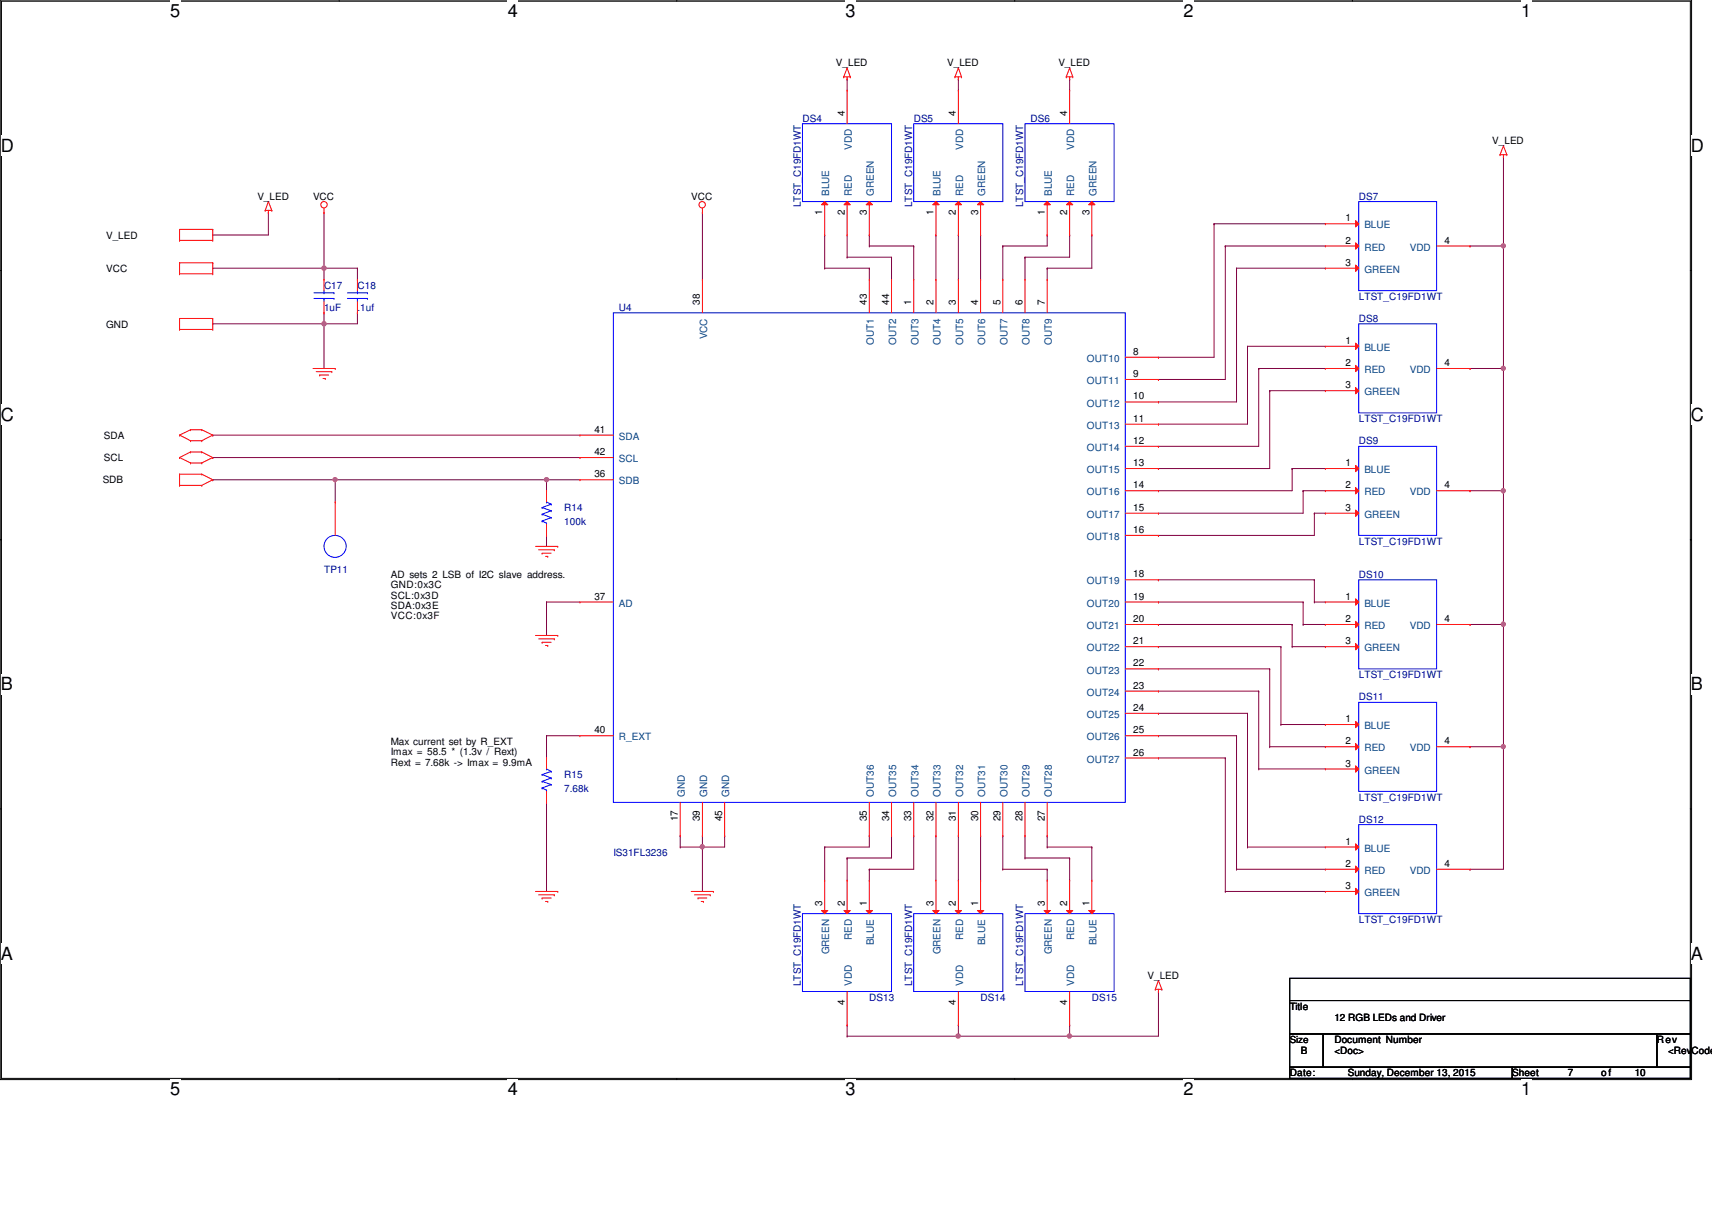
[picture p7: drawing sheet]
<svg xmlns="http://www.w3.org/2000/svg" width="297mm" height="210mm" viewBox="0 0 297 210" stroke-linecap="round" stroke-linejoin="round" font-family="sans-serif">
<path d="M0 0h293.5v187.3h-293.5zM.3 .2h293v186.9h-293z" fill="none" stroke="#000" stroke-width=".17"/>
<g fill="#fff">
<path d="M29.5 .1h1.8v3.5h-1.8z"/>
<path d="M29.5 187.2h1.8v3.5h-1.8z"/>
</g>
<path d="M58.8 0v.2M58.8 187.1v.2" fill="none" stroke="#000" stroke-width=".17"/>
<g fill="#fff">
<path d="M88.1 .1h1.8v3.5h-1.8z"/>
<path d="M88.1 187.2h1.8v3.5h-1.8z"/>
</g>
<path d="M117.4 0v.2M117.4 187.1v.2" fill="none" stroke="#000" stroke-width=".17"/>
<g fill="#fff">
<path d="M146.7 .1h1.8v3.5h-1.8z"/>
<path d="M146.7 187.2h1.8v3.5h-1.8z"/>
</g>
<path d="M176.1 0v.2M176.1 187.1v.2" fill="none" stroke="#000" stroke-width=".17"/>
<g fill="#fff">
<path d="M205.4 .1h1.7v3.5h-1.7z"/>
<path d="M205.4 187.2h1.7v3.5h-1.7z"/>
</g>
<path d="M234.7 0v.2M234.7 187.1v.2" fill="none" stroke="#000" stroke-width=".17"/>
<g fill="#fff">
<path d="M263.9 .1h1.8v3.5h-1.8z"/>
<path d="M263.9 187.2h1.8v3.5h-1.8z"/>
<path d="M.1 23.5h2.3v3.5h-2.3z"/>
<path d="M293.4 23.5h2.2v3.5h-2.2z"/>
<path d="M.1 70.2h2.3v3.5h-2.3z"/>
<path d="M293.4 70.2h2.2v3.5h-2.2z"/>
</g>
<path d="M0 46.9h.3M293.3 46.9h.2" fill="none" stroke="#000" stroke-width=".17"/>
<g fill="#fff">
<path d="M.1 117h2.1v3.4h-2.1z"/>
<path d="M293.4 117h2v3.4h-2z"/>
</g>
<path d="M0 93.6h.3M.2 93.6v.1zM293.3 93.6h.2M293.4 93.6v.1z" fill="none" stroke="#000" stroke-width=".17"/>
<path d="M.2 93.6v.1zM293.4 93.6v.1z" fill="#000"/>
<g fill="#fff">
<path d="M.1 163.7h2.1v3.4h-2.1z"/>
<path d="M293.4 163.7h2v3.4h-2z"/>
</g>
<path d="M0 140.3h.3M293.3 140.3h.2" fill="none" stroke="#000" stroke-width=".17"/>
<path d="M56.2 36.9h.1M56.2 36.9v9.6h-19.3M36.9 56.2h.1M36.9 46.5h.1M36.9 56.2h19.3M56.2 56.2h.1M56.2 56.2v7.7M121.9 146.9h.1M121.9 145h.1M121.9 146.9h3.8M121.9 145v1.9" fill="none" stroke="#800040" stroke-width=".17"/>
<circle cx="121.8" cy="146.9" r=".38" fill="#f0f"/>
<circle cx="121.8" cy="146.9" r=".38" fill="none" stroke="#f0f" stroke-width=".17"/>
<g fill="none" stroke="#800040" stroke-width=".17">
<path d="M36.9 75.5h.1M36.9 79.4h.1M36.9 75.5h63.7M36.9 79.4h63.7M36.9 83.2h.1M36.9 83.2h63.7M58.2 83.2h.1M58.2 83.2v3.9M94.8 92.9h.1M94.8 83.2h.1M94.8 83.2v1.9M94.8 92.9v1.9"/>
<path d="M94.8 104.4h.1M94.8 104.4v5.8M94.8 104.4h5.8M94.8 127.6h.1M94.8 139.2h.1M94.8 127.6h5.8M94.8 127.6v3.9M94.8 139.2v15.4M118 146.9h.1M118 145h.1M118 146.9h3.9M118 145v1.9"/>
<path d="M121.9 146.9h.1M121.9 146.9v7.7M125.7 145h.1M125.7 145v1.9"/>
</g>
<circle cx="94.8" cy="83.2" r=".37" fill="#f0f"/>
<circle cx="94.8" cy="83.2" r=".37" fill="none" stroke="#f0f" stroke-width=".17"/>
<circle cx="58.1" cy="83.2" r=".37" fill="#f0f"/>
<circle cx="58.1" cy="83.2" r=".37" fill="none" stroke="#f0f" stroke-width=".17"/>
<g fill="none" stroke="#800040" stroke-width=".17">
<path d="M147 13.7h.1M147 13.7v2M166.3 13.7h.1M166.3 13.7v2M185.6 13.7h.1M185.6 13.7v2M46.6 36.9h.1M46.6 36.9v3.9h-9.7M210.6 38.8h.1M210.6 38.8v23.2h-9.6M210.6 38.8h19.4M260.9 27.2h.1"/>
<path d="M260.9 27.2v36.7M36.9 40.8h.1M162.4 40.8h.1M162.4 40.8v7.7M166.3 40.8h.1M166.3 40.8v7.7M170.1 40.8h.1M170.1 40.8v7.7M174 42.7h.1M174 42.7v5.8M177.8 44.6h.1M177.8 44.6v3.9"/>
<path d="M181.7 40.8h.1M181.7 46.5h.1M181.7 40.8v1.9h-7.7M181.7 46.5v2M185.6 40.8h.1M185.6 40.8v3.8h-7.8M189.4 40.8h.1M189.4 40.8v5.7h-7.7M212.6 42.7h.1M212.6 42.7h17.4M212.6 42.7v23.1h-11.6M214.5 46.5h.1"/>
<path d="M214.5 46.5h15.5M214.5 46.5v23.2h-13.5M260.9 42.7h.1M201 62h.1M201 65.8h.1M201 69.7h.1M201 73.6h.1M201 77.4h.1M216.4 60.1h.1M216.4 60.1v13.5h-15.4M216.4 60.1h13.6M218.4 63.9h.1"/>
<path d="M218.4 63.9v13.5h-17.4M218.4 63.9h11.6M220.3 67.8h.1M220.3 67.8v13.5h-19.3M220.3 67.8h9.7M201 81.3h.1M201 85.1h.1M201 89h.1M201 92.9h.1M224.2 81.3h.1M224.2 81.3h5.8M224.2 81.3v3.8h-23.2"/>
<path d="M226.1 85.1h.1M226.1 85.1h3.9M226.1 85.1v3.9h-25.1M228 89h.1M228 89h2M228 89v3.9h-27"/>
</g>
<circle cx="260.8" cy="63.9" r=".37" fill="#f0f"/>
<circle cx="260.8" cy="63.9" r=".37" fill="none" stroke="#f0f" stroke-width=".17"/>
<circle cx="260.8" cy="42.6" r=".37" fill="#f0f"/>
<circle cx="260.8" cy="42.6" r=".37" fill="none" stroke="#f0f" stroke-width=".17"/>
<g fill="none" stroke="#800040" stroke-width=".17">
<path d="M255.1 42.7h.1M255.1 42.7h5.8M255.1 63.9h.1M255.1 63.9h5.8M260.9 63.9h.1M260.9 63.9v44.4M255.1 85.1h.1M255.1 85.1h5.8M260.9 85.1h.1M201 100.6h.1M201 104.4h.1M201 108.3h.1"/>
<path d="M201 112.2h.1M201 116h.1M201 119.9h.1M201 100.6h27M201 104.4h25.1M201 108.3h23.2M201 112.2h21.2M201 116h19.3M201 119.9h17.4M218.4 119.9h.1M218.4 119.9v13.5M220.3 116h.1"/>
<path d="M220.3 116v13.5M222.2 112.2h.1M222.2 112.2v13.5M224.2 108.3h.1M224.2 112.2h.1M224.2 108.3v3.9M224.2 112.2h5.8M226.1 104.4h.1M226.1 108.3h.1M226.1 104.4v3.9M226.1 108.3h3.9M228 100.6h.1"/>
<path d="M228 104.4h.1M228 100.6v3.8M228 104.4h2M201 123.7h.1M201 127.6h.1M201 131.5h.1M201 123.7h15.4M201 127.6h13.5M201 131.5h11.6M212.6 131.5h.1M212.6 131.5v23.1M214.5 127.6h.1"/>
<path d="M214.5 127.6v23.2M216.4 123.7h.1M216.4 123.7v23.2M218.4 133.4h.1M218.4 133.4h11.6M220.3 129.5h.1M220.3 129.5h9.7M222.2 125.7h.1M222.2 125.7h7.8M212.6 154.6h.1M212.6 154.6h17.4M214.5 150.8h.1"/>
<path d="M214.5 150.8h15.5M216.4 146.9h.1M216.4 146.9h13.6M255.1 150.8h.1M255.1 150.8h5.8"/>
</g>
<circle cx="260.8" cy="108.3" r=".38" fill="#f0f"/>
<circle cx="260.8" cy="108.3" r=".38" fill="none" stroke="#f0f" stroke-width=".17"/>
<circle cx="260.8" cy="85.1" r=".38" fill="#f0f"/>
<circle cx="260.8" cy="85.1" r=".38" fill="none" stroke="#f0f" stroke-width=".17"/>
<path d="M255.1 108.3h.1M255.1 108.3h5.8M260.9 108.3h.1M260.9 108.3v42.5M255.1 129.5h.1M255.1 129.5h5.8M260.9 129.5h.1" fill="none" stroke="#800040" stroke-width=".17"/>
<circle cx="260.8" cy="129.5" r=".37" fill="#f0f"/>
<circle cx="260.8" cy="129.5" r=".37" fill="none" stroke="#f0f" stroke-width=".17"/>
<g fill="none" stroke="#800040" stroke-width=".17">
<path d="M143.1 146.9h.1M143.1 146.9v5.8M147 148.8h.1M147 148.8v3.9M150.8 150.8h.1M150.8 145h.1M150.8 145v1.9h-7.7M150.8 150.8v1.9M154.7 145h.1M154.7 145v3.8h-7.7M158.5 145h.1M158.5 145v5.8h-7.7"/>
<path d="M162.4 145h.1M162.4 145v7.7M166.3 145h.1M166.3 145v7.7M170.1 145h.1M170.1 145v7.7M174 145h.1M174 150.8h.1M174 145v5.8M174 150.8h7.7M177.8 145h.1M177.8 148.8h.1"/>
<path d="M177.8 145v3.8M177.8 148.8h7.8M181.7 145h.1M181.7 146.9h.1M181.7 150.8h.1M181.7 145v1.9M181.7 150.8v1.9M181.7 146.9h7.7M185.6 148.8h.1M185.6 148.8v3.9M189.4 146.9h.1M189.4 146.9v5.8"/>
<path d="M147 179.7h.1M147 179.7h38.6M166.3 179.7h.1M201 172h.1M201 172v7.7"/>
</g>
<circle cx="185.6" cy="179.7" r=".37" fill="#f0f"/>
<circle cx="185.6" cy="179.7" r=".37" fill="none" stroke="#f0f" stroke-width=".17"/>
<circle cx="166.2" cy="179.7" r=".37" fill="#f0f"/>
<circle cx="166.2" cy="179.7" r=".37" fill="none" stroke="#f0f" stroke-width=".17"/>
<g fill="none" stroke="#800040" stroke-width=".17">
<path d="M121.9 36.9h.1M121.9 36.9v11.6M56.2 46.5h.1M56.2 56.2h.1M56.2 54.3h.1M56.2 46.5h5.8M56.2 56.2h5.8M56.2 54.3v1.9M143.1 46.5h.1M143.1 40.8h.1M143.1 46.5h7.7M143.1 40.8v5.7"/>
<path d="M147 44.6h.1M147 40.8v3.8M147 44.6h7.7M150.8 42.7h.1M150.8 40.8h.1M150.8 46.5h.1M150.8 42.7h7.7M150.8 40.8v1.9M150.8 46.5v2M154.7 44.6h.1M154.7 48.5h.1M154.7 44.6v3.9"/>
<path d="M158.5 42.7h.1M158.5 42.7v5.8M147 177.8h.1M147 177.8v1.9M166.3 177.8h.1M166.3 177.8v1.9M185.6 179.7h.1M185.6 177.8h.1M185.6 179.7h15.4M185.6 177.8v1.9"/>
</g>
<circle cx="56.2" cy="56.2" r=".38" fill="#f0f"/>
<circle cx="56.2" cy="56.2" r=".38" fill="none" stroke="#f0f" stroke-width=".17"/>
<path d="M56.2 46.5h.1M56.2 46.5v2M62 54.3h.1M62 54.3v1.9" fill="none" stroke="#800040" stroke-width=".17"/>
<circle cx="56.2" cy="46.5" r=".38" fill="#f0f"/>
<circle cx="56.2" cy="46.5" r=".38" fill="none" stroke="#f0f" stroke-width=".17"/>
<path d="M62 46.5h.1M62 46.5v2" fill="none" stroke="#800040" stroke-width=".17"/>
<g fill="none" stroke="#f00" stroke-width=".17">
<path d="M146.4 13.3h.1M146.4 13.3h1.1M147 13.7h.1M147 11.8h.1M147 13.3v.4M147 11.8l-.6 1.5M147 11.8l.5 1.5M147.5 13.3h.1M165.7 13.3h.1M165.7 13.3h1.1M166.3 13.7h.1M166.3 11.8h.1"/>
<path d="M166.3 13.3v.4M166.3 11.8l-.6 1.5M166.3 11.8l.5 1.5M166.8 13.3h.1M185 13.3h.1M185 13.3h1.1M185.6 13.7h.1M185.6 11.8h.1M185.6 13.3v.4M185.6 11.8l-.6 1.5M185.6 11.8l.5 1.5M186.1 13.3h.1"/>
<path d="M31.2 39.8h.1M31.2 39.8v1.9M31.2 39.8h5.7M36.9 39.8h.1M36.9 39.8v1.9M46 36.5h.1M46 36.5h1.2M46.6 36.9h.1M46.6 35h.1M46.6 36.5v.4M46.6 35l-.6 1.5M46.6 35l.6 1.5"/>
<path d="M47.2 36.5h.1M56.2 36.9h.1M56.2 36.1v.8M121.9 36.9h.1M121.9 36.1v.8M260.3 26.8h.1M260.3 26.8h1.1M260.9 27.2h.1M260.9 25.3h.1M260.9 26.8v.4M260.9 25.3l-.6 1.5M260.9 25.3l.5 1.5"/>
<path d="M261.4 26.8h.1M31.2 47.5h.1M31.2 45.6h.1M31.2 57.1h.1M31.2 55.2h.1M31.2 41.7h.1M31.2 45.6h5.7M31.2 47.5h5.7M31.2 45.6v1.9M31.2 55.2v1.9M31.2 55.2h5.7M31.2 57.1h5.7"/>
<path d="M31.2 41.7h5.7M36.9 45.6h.1M36.9 47.5h.1M36.9 55.2h.1M36.9 57.1h.1M36.9 41.7h.1M36.9 45.6v1.9M36.9 55.2v1.9M62 48.5h.1M62 54.3h.1M62 48.5v1.9M62 52.3v2"/>
<path d="M121.9 48.5h.1M121.9 48.5v5.8M150.8 48.5h.1M150.8 48.5v5.8M154.7 48.5h.1M154.7 48.5v5.8M158.5 48.5h.1M158.5 48.5v5.8M162.4 48.5h.1M162.4 48.5v5.8M166.3 48.5h.1M166.3 48.5v5.8"/>
<path d="M170.1 48.5h.1M170.1 48.5v5.8M174 48.5h.1M174 48.5v5.8M177.8 48.5h.1M177.8 48.5v5.8M181.7 48.5h.1M181.7 48.5v5.8M31.2 75.5h.1M31.2 79.4h.1M31.2 75.5l1.9 1M31.2 79.4l1.9 .9"/>
<path d="M33.1 74.5h.1M33.1 76.5h.1M33.1 78.4h.1M33.1 74.5l-1.9 1M33.1 74.5h1.9M33.1 76.5h1.9M33.1 78.4l-1.9 1M33.1 78.4h1.9M35 74.5h.1M35 76.5h.1M35 78.4h.1M35 74.5l1.9 1"/>
<path d="M35 78.4l1.9 1M36.9 75.5h.1M36.9 79.4h.1M36.9 75.5l-1.9 1M36.9 79.4l-1.9 .9M54.3 63.9h3.9M54.9 64.5h2.7M55.5 65.1h.1M55.5 65.1h1.5M56 65.7h.4M56.4 65.7h.1M57.6 64.5h.1"/>
<path d="M58.2 63.9h.1M100.6 75.5h.1M100.6 79.4h.1M100.6 75.5h5.8M100.6 79.4h5.8M195.2 62h5.8M195.2 65.8h5.8M195.2 69.7h5.8M195.2 73.6h5.8M195.2 77.4h5.8M201 62h.1M201 65.8h.1"/>
<path d="M201 69.7h.1M201 73.6h.1M201 77.4h.1M31.2 84.2h.1M31.2 82.3h.1M31.2 82.3v1.9M31.2 82.3h3.8M31.2 84.2h3.8M33.1 80.3h.1M33.1 80.3h1.9M35 80.3h.1M35 82.3h.1"/>
<path d="M35 84.2h.1M35 82.3l1.9 .9M36.9 83.2h.1M36.9 83.2l-1.9 1M92.9 94.8h3.9M93.5 95.4h2.7M94.1 96h.1M94.1 96h1.5M94.7 96.5h.3M95 96.5h.1M96.2 95.4h.1M96.8 94.8h.1"/>
<path d="M100.6 83.2h.1M100.6 83.2h5.8M195.2 81.3h5.8M195.2 85.1h5.8M195.2 89h5.8M195.2 92.9h5.8M201 81.3h.1M201 85.1h.1M201 89h.1M201 92.9h.1M92.9 110.2h3.9M93.5 110.8h2.7"/>
<path d="M94.1 111.4h.1M94.1 111.4h1.5M94.7 112h.3M95 112h.1M96.2 110.8h.1M96.8 110.2h.1M100.6 104.4h.1M100.6 104.4h5.8M195.2 100.6h5.8M195.2 104.4h5.8M195.2 108.3h5.8M195.2 112.2h5.8"/>
<path d="M195.2 116h5.8M195.2 119.9h5.8M201 100.6h.1M201 104.4h.1M201 108.3h.1M201 112.2h.1M201 116h.1M201 119.9h.1M100.6 127.6h.1M100.6 127.6h5.8M118 139.2v5.8M121.9 139.2v5.8"/>
<path d="M125.7 139.2v5.8M150.8 139.2v5.8M154.7 139.2v5.8M158.5 139.2v5.8M162.4 139.2v5.8M166.3 139.2v5.8M170.1 139.2v5.8M174 139.2v5.8M177.8 139.2v5.8M181.7 139.2v5.8M195.2 127.6h5.8M195.2 123.7h5.8"/>
<path d="M195.2 131.5h5.8M201 123.7h.1M201 127.6h.1M201 131.5h.1M92.9 154.6h3.9M93.5 155.2h2.7M94.1 155.8h.1M94.1 155.8h1.5M94.7 156.4h.3M95 156.4h.1M96.2 155.2h.1M96.8 154.6h.1"/>
<path d="M118 145h.1M119.9 154.6h3.9M120.5 155.2h2.7M121.1 155.8h.1M121.1 155.8h1.5M121.7 156.4h.3M121.9 145h.1M122 156.4h.1M123.2 155.2h.1M123.8 154.6h.1M125.7 145h.1M150.8 145h.1"/>
<path d="M154.7 145h.1M158.5 145h.1M162.4 145h.1M166.3 145h.1M170.1 145h.1M174 145h.1M177.8 145h.1M181.7 145h.1M200.4 171.6h.1M200.4 171.6h1.2M201 172h.1M201 170.1h.1"/>
<path d="M201 171.6v.4M201 170.1l-.6 1.5M201 170.1l.6 1.5M201.6 171.6h.1"/>
<circle cx="56.2" cy="35.5" r=".56"/>
<circle cx="121.8" cy="35.5" r=".56"/>
</g>
<path d="M223.8 169.7h69.5v3.9h-69.5zM223.8 173.6h69.5v5.8h-69.5zM223.8 179.4h5.8v5.7h-5.8zM229.6 179.4h57.9v5.7h-57.9zM287.5 179.4h5.8v5.7h-5.8zM223.8 185.1h38.6v2h-38.6zM262.4 185.1h30.9v2h-30.9z" fill="none" stroke="#000" stroke-width=".17"/>
<path d="M60.3 51.8h3.5M60.3 50.8h3.5M62 50.8h.1M62 51.8h.1M62 50.4v.4M62 51.8v.5M63.8 51.8h.1M63.8 50.8h.1M106.4 54.3h88.8v84.9h-88.8zM235.8 100.6h13.5v15.4h-13.5z" fill="none" stroke="#00f" stroke-width=".17"/>
<path d="M235.2 103.9l.6 .5-.6 .6z" fill="#f00"/>
<path d="M230 104.4h.1M230 104.4h5.8M235.2 103.9l.6 .5-.6 .6z" fill="none" stroke="#f00" stroke-width=".17"/>
<path d="M235.2 107.8l.6 .5-.6 .6z" fill="#f00"/>
<path d="M230 108.3h.1M230 108.3h5.8M235.2 107.8l.6 .5-.6 .6z" fill="none" stroke="#f00" stroke-width=".17"/>
<path d="M235.2 111.6l.6 .6-.6 .5z" fill="#f00"/>
<path d="M56.2 48.5h.1M56.2 54.3h.1M56.2 48.5v1.9M56.2 52.3v2M230 112.2h.1M230 112.2h5.8M235.2 111.6l.6 .6-.6 .5zM249.3 108.3h5.8M255.1 108.3h.1" fill="none" stroke="#f00" stroke-width=".17"/>
<path d="M54.5 51.8h3.5M54.5 50.8h3.5M56.2 50.8h.1M56.2 51.8h.1M56.2 50.4v.4M56.2 51.8v.5M58 51.8h.1M58 50.8h.1M235.8 121.8h13.5v15.5h-13.5z" fill="none" stroke="#00f" stroke-width=".17"/>
<path d="M235.2 125.1l.6 .6-.6 .5z" fill="#f00"/>
<path d="M230 125.7h.1M230 125.7h5.8M235.2 125.1l.6 .6-.6 .5z" fill="none" stroke="#f00" stroke-width=".17"/>
<path d="M235.2 129l.6 .5-.6 .6z" fill="#f00"/>
<path d="M230 129.5h.1M230 129.5h5.8M235.2 129l.6 .5-.6 .6z" fill="none" stroke="#f00" stroke-width=".17"/>
<path d="M235.2 132.8l.6 .6-.6 .5z" fill="#f00"/>
<path d="M230 133.4h.1M230 133.4h5.8M235.2 132.8l.6 .6-.6 .5zM249.3 129.5h5.8M255.1 129.5h.1" fill="none" stroke="#f00" stroke-width=".17"/>
<path d="M158.5 158.5h15.5v13.5h-15.5z" fill="none" stroke="#00f" stroke-width=".17"/>
<path d="M169.6 157.9h1.1l-.6 .6z" fill="#f00"/>
<path d="M169.6 157.9h1.1l-.6 .6zM170.1 152.7h.1M170.1 152.7v5.8" fill="none" stroke="#f00" stroke-width=".17"/>
<path d="M165.7 157.9h1.1l-.5 .6z" fill="#f00"/>
<path d="M165.7 157.9h1.1l-.5 .6zM166.3 152.7h.1M166.3 152.7v5.8" fill="none" stroke="#f00" stroke-width=".17"/>
<path d="M161.8 157.9h1.1l-.5 .6z" fill="#f00"/>
<path d="M94.8 131.5h.1M94.8 139.2h.1M94.8 131.5v1.9M94.8 137.3v1.9M161.8 157.9h1.1l-.5 .6zM162.4 152.7h.1M162.4 152.7v5.8M166.3 177.8h.1M166.3 172v5.8" fill="none" stroke="#f00" stroke-width=".17"/>
<g fill="none" stroke="#00f" stroke-width=".17">
<path d="M158.5 21.5h15.5v13.5h-15.5zM94.1 136.7h.1M94.1 135.6h.1M94.1 134.4h.1M94.1 136.7l.7 .4M94.1 135.6l1.5 .5M94.1 134.4l1.5 .6M94.8 133.4h.1M94.8 137.1h.1M94.8 133.4l.8 .4M94.8 137.1v.2M95.6 136.1h.1"/>
<path d="M95.6 135h.1M95.6 133.8h.1M95.6 136.1l-1.5 .6M95.6 135l-1.5 .6M95.6 133.8l-1.5 .6"/>
</g>
<path d="M162.4 35l.5 .5h-1.1z" fill="#f00"/>
<path d="M162.4 35l.5 .5h-1.1zM162.4 35v5.8M162.4 40.8h.1" fill="none" stroke="#f00" stroke-width=".17"/>
<path d="M165.7 35.5l.6-.5 .5 .5z" fill="#f00"/>
<path d="M165.7 35.5l.6-.5 .5 .5zM166.3 35v5.8M166.3 40.8h.1" fill="none" stroke="#f00" stroke-width=".17"/>
<path d="M170.1 35l.6 .5h-1.1z" fill="#f00"/>
<path d="M166.3 15.7h.1M166.3 15.7v5.8M170.1 35l.6 .5h-1.1zM170.1 35v5.8M170.1 40.8h.1M94.8 85.1h.1M94.8 92.9h.1M94.8 85.1v2M94.8 90.9v2" fill="none" stroke="#f00" stroke-width=".17"/>
<g fill="none" stroke="#00f" stroke-width=".17">
<path d="M235.8 35h13.5v15.4h-13.5zM94.1 90.4h.1M94.1 89.2h.1M94.1 88.1h.1M94.1 90.4l.7 .4M94.1 89.2l1.5 .6M94.1 88.1l1.5 .5M94.8 87.1h.1M94.8 90.8h.1M94.8 87.1l.8 .4M94.8 90.8v.1M95.6 89.8h.1"/>
<path d="M95.6 88.6h.1M95.6 87.5h.1M95.6 89.8l-1.5 .6M95.6 88.6l-1.5 .6M95.6 87.5l-1.5 .6"/>
</g>
<path d="M235.2 38.3l.6 .5-.6 .6z" fill="#f00"/>
<path d="M230 38.8h.1M230 38.8h5.8M235.2 38.3l.6 .5-.6 .6z" fill="none" stroke="#f00" stroke-width=".17"/>
<path d="M235.2 42.1l.6 .6-.6 .5z" fill="#f00"/>
<path d="M230 42.7h.1M230 42.7h5.8M235.2 42.1l.6 .6-.6 .5z" fill="none" stroke="#f00" stroke-width=".17"/>
<path d="M235.2 46l.6 .5-.6 .6z" fill="#f00"/>
<path d="M230 46.5h.1M230 46.5h5.8M235.2 46l.6 .5-.6 .6zM249.3 42.7h5.8M255.1 42.7h.1" fill="none" stroke="#f00" stroke-width=".17"/>
<path d="M177.8 158.5h15.5v13.5h-15.5z" fill="none" stroke="#00f" stroke-width=".17"/>
<path d="M188.9 157.9h1.1l-.6 .6z" fill="#f00"/>
<path d="M188.9 157.9h1.1l-.6 .6zM189.4 152.7h.1M189.4 152.7v5.8" fill="none" stroke="#f00" stroke-width=".17"/>
<path d="M185 157.9h1.1l-.5 .6z" fill="#f00"/>
<path d="M185 157.9h1.1l-.5 .6zM185.6 152.7h.1M185.6 152.7v5.8" fill="none" stroke="#f00" stroke-width=".17"/>
<path d="M181.1 157.9h1.1l-.5 .6z" fill="#f00"/>
<path d="M181.1 157.9h1.1l-.5 .6zM181.7 152.7h.1M181.7 152.7v5.8M185.6 177.8h.1M185.6 172v5.8" fill="none" stroke="#f00" stroke-width=".17"/>
<path d="M235.8 77.4h13.5v15.5h-13.5z" fill="none" stroke="#00f" stroke-width=".17"/>
<path d="M235.2 80.7l.6 .6-.6 .5z" fill="#f00"/>
<path d="M230 81.3h.1M230 81.3h5.8M235.2 80.7l.6 .6-.6 .5z" fill="none" stroke="#f00" stroke-width=".17"/>
<path d="M235.2 84.6l.6 .5-.6 .6z" fill="#f00"/>
<path d="M230 85.1h.1M230 85.1h5.8M235.2 84.6l.6 .5-.6 .6z" fill="none" stroke="#f00" stroke-width=".17"/>
<path d="M235.2 88.5l.6 .5-.6 .6z" fill="#f00"/>
<path d="M230 89h.1M230 89h5.8M235.2 88.5l.6 .5-.6 .6zM249.3 85.1h5.8M255.1 85.1h.1" fill="none" stroke="#f00" stroke-width=".17"/>
<path d="M235.8 143h13.5v15.5h-13.5z" fill="none" stroke="#00f" stroke-width=".17"/>
<path d="M235.2 146.4l.6 .5-.6 .6z" fill="#f00"/>
<path d="M230 146.9h.1M230 146.9h5.8M235.2 146.4l.6 .5-.6 .6z" fill="none" stroke="#f00" stroke-width=".17"/>
<path d="M235.2 150.2l.6 .6-.6 .5z" fill="#f00"/>
<path d="M230 150.8h.1M230 150.8h5.8M235.2 150.2l.6 .6-.6 .5z" fill="none" stroke="#f00" stroke-width=".17"/>
<path d="M235.2 154.1l.6 .5-.6 .6z" fill="#f00"/>
<path d="M58.2 87.1h.1M58.2 87.1v5.8M230 154.6h.1M230 154.6h5.8M235.2 154.1l.6 .5-.6 .6zM249.3 150.8h5.8M255.1 150.8h.1" fill="none" stroke="#f00" stroke-width=".17"/>
<g fill="none" stroke="#00f" stroke-width=".17">
<path d="M139.2 158.5h15.5v13.5h-15.5z"/>
<circle cx="58.1" cy="94.8" r="1.92"/>
</g>
<path d="M150.3 157.9h1.1l-.6 .6z" fill="#f00"/>
<path d="M150.3 157.9h1.1l-.6 .6zM150.8 152.7h.1M150.8 152.7v5.8" fill="none" stroke="#f00" stroke-width=".17"/>
<path d="M146.4 157.9h1.1l-.5 .6z" fill="#f00"/>
<path d="M146.4 157.9h1.1l-.5 .6zM147 152.7h.1M147 152.7v5.8" fill="none" stroke="#f00" stroke-width=".17"/>
<path d="M142.5 157.9h1.1l-.5 .6z" fill="#f00"/>
<path d="M142.5 157.9h1.1l-.5 .6zM143.1 152.7h.1M143.1 152.7v5.8M147 177.8h.1M147 172v5.8" fill="none" stroke="#f00" stroke-width=".17"/>
<path d="M177.8 21.5h15.5v13.5h-15.5z" fill="none" stroke="#00f" stroke-width=".17"/>
<path d="M181.1 35.5l.6-.5 .5 .5z" fill="#f00"/>
<path d="M181.1 35.5l.6-.5 .5 .5zM181.7 35v5.8M181.7 40.8h.1" fill="none" stroke="#f00" stroke-width=".17"/>
<path d="M185.6 35l.5 .5h-1.1z" fill="#f00"/>
<path d="M185.6 35l.5 .5h-1.1zM185.6 35v5.8M185.6 40.8h.1" fill="none" stroke="#f00" stroke-width=".17"/>
<path d="M188.9 35.5l.5-.5 .6 .5z" fill="#f00"/>
<path d="M185.6 15.7h.1M185.6 15.7v5.8M188.9 35.5l.5-.5 .6 .5zM189.4 35v5.8M189.4 40.8h.1" fill="none" stroke="#f00" stroke-width=".17"/>
<path d="M139.2 21.5h15.5v13.5h-15.5z" fill="none" stroke="#00f" stroke-width=".17"/>
<path d="M142.5 35.5l.6-.5 .5 .5z" fill="#f00"/>
<path d="M142.5 35.5l.6-.5 .5 .5zM143.1 35v5.8M143.1 40.8h.1" fill="none" stroke="#f00" stroke-width=".17"/>
<path d="M147 35l.5 .5h-1.1z" fill="#f00"/>
<path d="M147 35l.5 .5h-1.1zM147 35v5.8M147 40.8h.1" fill="none" stroke="#f00" stroke-width=".17"/>
<path d="M150.8 35l.6 .5h-1.1z" fill="#f00"/>
<path d="M147 15.7h.1M147 15.7v5.8M150.8 35l.6 .5h-1.1zM150.8 35v5.8M150.8 40.8h.1" fill="none" stroke="#f00" stroke-width=".17"/>
<path d="M235.8 56.2h13.5v15.4h-13.5z" fill="none" stroke="#00f" stroke-width=".17"/>
<path d="M235.2 59.5l.6 .6-.6 .5z" fill="#f00"/>
<path d="M235.2 59.5l.6 .6-.6 .5zM230 60.1h.1M230 60.1h5.8" fill="none" stroke="#f00" stroke-width=".17"/>
<path d="M235.2 63.4l.6 .5-.6 .6z" fill="#f00"/>
<path d="M230 63.9h.1M230 63.9h5.8M235.2 63.4l.6 .5-.6 .6z" fill="none" stroke="#f00" stroke-width=".17"/>
<path d="M235.2 67.2l.6 .6-.6 .5z" fill="#f00"/>
<path d="M230 67.8h.1M230 67.8h5.8M235.2 67.2l.6 .6-.6 .5zM249.3 63.9h5.8M255.1 63.9h.1" fill="none" stroke="#f00" stroke-width=".17"/>
<circle cx="121.8" cy="146.9" r=".38" fill="#f0f"/>
<circle cx="121.8" cy="146.9" r=".38" fill="none" stroke="#f0f" stroke-width=".17"/>
<circle cx="94.8" cy="83.2" r=".37" fill="#f0f"/>
<circle cx="94.8" cy="83.2" r=".37" fill="none" stroke="#f0f" stroke-width=".17"/>
<circle cx="58.1" cy="83.2" r=".37" fill="#f0f"/>
<circle cx="58.1" cy="83.2" r=".37" fill="none" stroke="#f0f" stroke-width=".17"/>
<circle cx="260.8" cy="63.9" r=".37" fill="#f0f"/>
<circle cx="260.8" cy="63.9" r=".37" fill="none" stroke="#f0f" stroke-width=".17"/>
<circle cx="260.8" cy="42.6" r=".37" fill="#f0f"/>
<circle cx="260.8" cy="42.6" r=".37" fill="none" stroke="#f0f" stroke-width=".17"/>
<circle cx="260.8" cy="108.3" r=".38" fill="#f0f"/>
<circle cx="260.8" cy="108.3" r=".38" fill="none" stroke="#f0f" stroke-width=".17"/>
<circle cx="260.8" cy="85.1" r=".38" fill="#f0f"/>
<circle cx="260.8" cy="85.1" r=".38" fill="none" stroke="#f0f" stroke-width=".17"/>
<circle cx="260.8" cy="129.5" r=".37" fill="#f0f"/>
<circle cx="260.8" cy="129.5" r=".37" fill="none" stroke="#f0f" stroke-width=".17"/>
<circle cx="185.6" cy="179.7" r=".37" fill="#f0f"/>
<circle cx="185.6" cy="179.7" r=".37" fill="none" stroke="#f0f" stroke-width=".17"/>
<circle cx="166.2" cy="179.7" r=".37" fill="#f0f"/>
<circle cx="166.2" cy="179.7" r=".37" fill="none" stroke="#f0f" stroke-width=".17"/>
<circle cx="56.2" cy="56.2" r=".38" fill="#f0f"/>
<circle cx="56.2" cy="56.2" r=".38" fill="none" stroke="#f0f" stroke-width=".17"/>
<circle cx="56.2" cy="46.5" r=".38" fill="#f0f"/>
<circle cx="56.2" cy="46.5" r=".38" fill="none" stroke="#f0f" stroke-width=".17"/>
<g font-size="3.1">
<text x="29.5" y="2.9">5</text>
<text x="88.1" y="2.9">4</text>
<text x="146.7" y="2.9">3</text>
<text x="205.4" y="2.9">2</text>
<text x="263.9" y="2.9">1</text>
<text x=".1" y="26.3">D</text>
<text x="293.4" y="26.3">D</text>
<text x=".1" y="73">C</text>
<text x="293.4" y="73">C</text>
<text x=".1" y="119.8">B</text>
<text x="293.4" y="119.8">B</text>
<text x=".1" y="166.5">A</text>
<text x="293.4" y="166.5">A</text>
<text x="29.5" y="190">5</text>
<text x="88.1" y="190">4</text>
<text x="146.7" y="190">3</text>
<text x="205.4" y="190">2</text>
<text x="263.9" y="190">1</text>
</g>
<g font-size="1.7">
<text x="145" y="11.5">V_LED</text>
<text x="164.3" y="11.5">V_LED</text>
<text x="183.6" y="11.5">V_LED</text>
<text x="146.6" y="20.1" transform="rotate(-90 146.6 20.1)">4</text>
<text x="165.9" y="20.1" transform="rotate(-90 165.9 20.1)">4</text>
<text x="185.2" y="20.1" transform="rotate(-90 185.2 20.1)">4</text>
<text x="258.9" y="25">V_LED</text>
<text x="44.7" y="34.6">V_LED</text>
<text x="54.3" y="34.6">VCC</text>
<text x="119.9" y="34.6">VCC</text>
<text x="18.4" y="41.4">V_LED</text>
<text x="142.7" y="37.3" transform="rotate(-90 142.7 37.3)">1</text>
<text x="146.6" y="37.3" transform="rotate(-90 146.6 37.3)">2</text>
<text x="150.4" y="37.3" transform="rotate(-90 150.4 37.3)">3</text>
<text x="162" y="37.3" transform="rotate(-90 162 37.3)">1</text>
<text x="165.9" y="37.3" transform="rotate(-90 165.9 37.3)">2</text>
<text x="169.7" y="37.3" transform="rotate(-90 169.7 37.3)">3</text>
<text x="181.3" y="37.3" transform="rotate(-90 181.3 37.3)">1</text>
<text x="185.2" y="37.3" transform="rotate(-90 185.2 37.3)">2</text>
<text x="189" y="37.3" transform="rotate(-90 189 37.3)">3</text>
<text x="233.4" y="38.4">1</text>
<text x="18.4" y="47.2">VCC</text>
<text x="233.4" y="42.2">2</text>
<text x="233.4" y="46.1">3</text>
<text x="250.6" y="42.2">4</text>
<text x="121.5" y="52.9" transform="rotate(-90 121.5 52.9)">38</text>
<text x="150.4" y="52.9" transform="rotate(-90 150.4 52.9)">43</text>
<text x="154.3" y="52.9" transform="rotate(-90 154.3 52.9)">44</text>
<text x="158.1" y="52.9" transform="rotate(-90 158.1 52.9)">1</text>
<text x="162" y="52.9" transform="rotate(-90 162 52.9)">2</text>
<text x="165.9" y="52.9" transform="rotate(-90 165.9 52.9)">3</text>
<text x="169.7" y="52.9" transform="rotate(-90 169.7 52.9)">4</text>
<text x="173.6" y="52.9" transform="rotate(-90 173.6 52.9)">5</text>
<text x="177.4" y="52.9" transform="rotate(-90 177.4 52.9)">6</text>
<text x="181.3" y="52.9" transform="rotate(-90 181.3 52.9)">7</text>
<text x="18.4" y="56.9">GND</text>
<text x="233.4" y="59.6">1</text>
<text x="196.6" y="61.6">8</text>
<text x="196.6" y="65.4">9</text>
<text x="233.4" y="63.5">2</text>
<text x="250.6" y="63.5">4</text>
<text x="196.6" y="69.3">10</text>
<text x="233.4" y="67.4">3</text>
<text x="18" y="76.2">SDA</text>
<text x="103.1" y="75.1">41</text>
<text x="196.6" y="73.2">11</text>
<text x="196.6" y="77">12</text>
<text x="17.8" y="83.9">SDB</text>
<text x="18" y="80">SCL</text>
<text x="103.1" y="82.8">36</text>
<text x="103.1" y="79">42</text>
<text x="196.6" y="80.9">13</text>
<text x="233.4" y="80.9">1</text>
<text x="196.6" y="84.7">14</text>
<text x="196.6" y="88.6">15</text>
<text x="233.4" y="84.7">2</text>
<text x="233.4" y="88.6">3</text>
<text x="250.6" y="84.7">4</text>
<text x="196.6" y="92.5">16</text>
<text x="67.8" y="100.3">AD sets 2 LSB of I2C slave address.</text>
<text x="196.6" y="100.2">18</text>
<text x="67.8" y="102.1">GND:0x3C</text>
<text x="67.8" y="103.8">SCL:0x3D</text>
<text x="67.8" y="105.6">SDA:0x3E</text>
<text x="67.8" y="107.4">VCC:0x3F</text>
<text x="103.1" y="104">37</text>
<text x="196.6" y="104">19</text>
<text x="196.6" y="107.9">20</text>
<text x="233.4" y="104">1</text>
<text x="233.4" y="107.9">2</text>
<text x="250.6" y="107.9">4</text>
<text x="196.6" y="111.8">21</text>
<text x="233.4" y="111.8">3</text>
<text x="196.6" y="115.6">22</text>
<text x="196.6" y="119.5">23</text>
<text x="196.6" y="123.3">24</text>
<text x="233.4" y="125.3">1</text>
<text x="67.8" y="129.2">Max current set by R_EXT</text>
<text x="67.8" y="131">Imax = 58.5 * (1.3v / Rext)</text>
<text x="103.1" y="127.2">40</text>
<text x="196.6" y="127.2">25</text>
<text x="196.6" y="131.1">26</text>
<text x="233.4" y="129.1">2</text>
<text x="250.6" y="129.1">4</text>
<text x="67.8" y="132.8">Rext = 7.68k -&gt; Imax = 9.9mA</text>
<text x="233.4" y="133">3</text>
<text x="117.6" y="142.5" transform="rotate(-90 117.6 142.5)">17</text>
<text x="121.5" y="142.5" transform="rotate(-90 121.5 142.5)">39</text>
<text x="125.3" y="142.5" transform="rotate(-90 125.3 142.5)">45</text>
<text x="150.4" y="142.5" transform="rotate(-90 150.4 142.5)">35</text>
<text x="154.3" y="142.5" transform="rotate(-90 154.3 142.5)">34</text>
<text x="158.1" y="142.5" transform="rotate(-90 158.1 142.5)">33</text>
<text x="162" y="142.5" transform="rotate(-90 162 142.5)">32</text>
<text x="165.9" y="142.5" transform="rotate(-90 165.9 142.5)">31</text>
<text x="169.7" y="142.5" transform="rotate(-90 169.7 142.5)">30</text>
<text x="173.6" y="142.5" transform="rotate(-90 173.6 142.5)">29</text>
<text x="177.4" y="142.5" transform="rotate(-90 177.4 142.5)">28</text>
<text x="181.3" y="142.5" transform="rotate(-90 181.3 142.5)">27</text>
<text x="233.4" y="146.5">1</text>
<text x="233.4" y="150.4">2</text>
<text x="233.4" y="154.2">3</text>
<text x="250.6" y="150.4">4</text>
<text x="142.7" y="157.1" transform="rotate(-90 142.7 157.1)">3</text>
<text x="146.6" y="157.1" transform="rotate(-90 146.6 157.1)">2</text>
<text x="150.4" y="157.1" transform="rotate(-90 150.4 157.1)">1</text>
<text x="162" y="157.1" transform="rotate(-90 162 157.1)">3</text>
<text x="165.9" y="157.1" transform="rotate(-90 165.9 157.1)">2</text>
<text x="169.7" y="157.1" transform="rotate(-90 169.7 157.1)">1</text>
<text x="181.3" y="157.1" transform="rotate(-90 181.3 157.1)">3</text>
<text x="185.2" y="157.1" transform="rotate(-90 185.2 157.1)">2</text>
<text x="189" y="157.1" transform="rotate(-90 189 157.1)">1</text>
<text x="199.1" y="169.8">V_LED</text>
<text x="146.6" y="174.3" transform="rotate(-90 146.6 174.3)">4</text>
<text x="165.9" y="174.3" transform="rotate(-90 165.9 174.3)">4</text>
<text x="185.2" y="174.3" transform="rotate(-90 185.2 174.3)">4</text>
<text x="223.8" y="175.2">Title</text>
<text x="231.5" y="177.1">12 RGB LEDs and Driver</text>
<text x="223.8" y="180.9">Size</text>
<text x="225.7" y="182.9">B</text>
<text x="231.5" y="181">Document Number</text>
<text x="231.5" y="182.9">&lt;Doc&gt;</text>
<text x="287.5" y="181">Rev</text>
<text x="289.4" y="182.9">&lt;RevCode&gt;</text>
<text x="223.8" y="186.7">Date:</text>
<text x="233.8" y="186.7">Sunday, December 13, 2015</text>
<text x="262.4" y="186.7">Sheet</text>
<text x="272" y="186.7">7</text>
<text x="277.8" y="186.7">of</text>
<text x="283.6" y="186.7">10</text>
</g>
<g font-size="1.7" fill="#000080">
<text x="139.2" y="21.1">DS4</text>
<text x="158.5" y="21.1">DS5</text>
<text x="178.8" y="21.1">DS6</text>
<text x="138.9" y="35.9" transform="rotate(-90 138.9 35.9)">LTST_C19FD1WT</text>
<text x="158.2" y="35.9" transform="rotate(-90 158.2 35.9)">LTST_C19FD1WT</text>
<text x="177.5" y="35.9" transform="rotate(-90 177.5 35.9)">LTST_C19FD1WT</text>
<text x="235.8" y="34.6">DS7</text>
<text x="56.2" y="50.1">C17</text>
<text x="56.2" y="53.9">1uF</text>
<text x="62" y="50.1">C18</text>
<text x="62" y="53.9">.1uf</text>
<text x="107.4" y="53.9">U4</text>
<text x="235.8" y="52">LTST_C19FD1WT</text>
<text x="235.8" y="55.9">DS8</text>
<text x="235.8" y="77.1">DS9</text>
<text x="235.8" y="73.2">LTST_C19FD1WT</text>
<text x="97.9" y="88.7">R14</text>
<text x="97.9" y="91">100k</text>
<text x="235.8" y="94.5">LTST_C19FD1WT</text>
<text x="56.2" y="99.5">TP11</text>
<text x="235.8" y="100.3">DS10</text>
<text x="235.8" y="117.6">LTST_C19FD1WT</text>
<text x="235.8" y="121.5">DS11</text>
<text x="97.9" y="135">R15</text>
<text x="97.9" y="137.3">7.68k</text>
<text x="235.8" y="138.9">LTST_C19FD1WT</text>
<text x="235.8" y="142.7">DS12</text>
<text x="106.4" y="148.5">IS31FL3236</text>
<text x="235.8" y="160.1">LTST_C19FD1WT</text>
<text x="138.9" y="171.1" transform="rotate(-90 138.9 171.1)">LTST_C19FD1WT</text>
<text x="150.8" y="173.6">DS13</text>
<text x="158.2" y="171.1" transform="rotate(-90 158.2 171.1)">LTST_C19FD1WT</text>
<text x="170.1" y="173.6">DS14</text>
<text x="177.5" y="171.1" transform="rotate(-90 177.5 171.1)">LTST_C19FD1WT</text>
<text x="189.4" y="173.6">DS15</text>
</g>
<g font-size="1.7" fill="#004080">
<text x="147.8" y="26" transform="rotate(-90 147.8 26)">VDD</text>
<text x="167.1" y="26" transform="rotate(-90 167.1 26)">VDD</text>
<text x="186.4" y="26" transform="rotate(-90 186.4 26)">VDD</text>
<text x="143.9" y="34" transform="rotate(-90 143.9 34)">BLUE</text>
<text x="147.8" y="34" transform="rotate(-90 147.8 34)">RED</text>
<text x="151.6" y="34" transform="rotate(-90 151.6 34)">GREEN</text>
<text x="163.2" y="34" transform="rotate(-90 163.2 34)">BLUE</text>
<text x="167.1" y="34" transform="rotate(-90 167.1 34)">RED</text>
<text x="170.9" y="34" transform="rotate(-90 170.9 34)">GREEN</text>
<text x="182.5" y="34" transform="rotate(-90 182.5 34)">BLUE</text>
<text x="186.4" y="34" transform="rotate(-90 186.4 34)">RED</text>
<text x="190.2" y="34" transform="rotate(-90 190.2 34)">GREEN</text>
<text x="236.7" y="39.6">BLUE</text>
<text x="236.7" y="43.5">RED</text>
<text x="236.7" y="47.3">GREEN</text>
<text x="244.6" y="43.5">VDD</text>
<text x="122.7" y="58.8" transform="rotate(-90 122.7 58.8)">VCC</text>
<text x="151.6" y="59.9" transform="rotate(-90 151.6 59.9)">OUT1</text>
<text x="155.5" y="59.9" transform="rotate(-90 155.5 59.9)">OUT2</text>
<text x="159.3" y="59.9" transform="rotate(-90 159.3 59.9)">OUT3</text>
<text x="163.2" y="59.9" transform="rotate(-90 163.2 59.9)">OUT4</text>
<text x="167.1" y="59.9" transform="rotate(-90 167.1 59.9)">OUT5</text>
<text x="170.9" y="59.9" transform="rotate(-90 170.9 59.9)">OUT6</text>
<text x="174.8" y="59.9" transform="rotate(-90 174.8 59.9)">OUT7</text>
<text x="178.6" y="59.9" transform="rotate(-90 178.6 59.9)">OUT8</text>
<text x="182.5" y="59.9" transform="rotate(-90 182.5 59.9)">OUT9</text>
<text x="188.6" y="62.8">OUT10</text>
<text x="236.7" y="60.9">BLUE</text>
<text x="236.7" y="64.7">RED</text>
<text x="244.6" y="64.7">VDD</text>
<text x="188.6" y="66.6">OUT11</text>
<text x="188.6" y="70.5">OUT12</text>
<text x="236.7" y="68.6">GREEN</text>
<text x="107.4" y="76.3">SDA</text>
<text x="188.6" y="74.4">OUT13</text>
<text x="107.4" y="80.2">SCL</text>
<text x="188.6" y="78.2">OUT14</text>
<text x="188.6" y="82.1">OUT15</text>
<text x="236.7" y="82.1">BLUE</text>
<text x="107.4" y="84">SDB</text>
<text x="188.6" y="85.9">OUT16</text>
<text x="188.6" y="89.8">OUT17</text>
<text x="236.7" y="85.9">RED</text>
<text x="236.7" y="89.8">GREEN</text>
<text x="244.6" y="85.9">VDD</text>
<text x="188.6" y="93.7">OUT18</text>
<text x="188.6" y="101.4">OUT19</text>
<text x="107.4" y="105.2">AD</text>
<text x="188.6" y="105.2">OUT20</text>
<text x="236.7" y="105.2">BLUE</text>
<text x="188.6" y="109.1">OUT21</text>
<text x="188.6" y="113">OUT22</text>
<text x="236.7" y="109.1">RED</text>
<text x="236.7" y="113">GREEN</text>
<text x="244.6" y="109.1">VDD</text>
<text x="188.6" y="116.8">OUT23</text>
<text x="188.6" y="120.7">OUT24</text>
<text x="188.6" y="124.5">OUT25</text>
<text x="107.4" y="128.4">R_EXT</text>
<text x="188.6" y="128.4">OUT26</text>
<text x="236.7" y="126.5">BLUE</text>
<text x="236.7" y="130.3">RED</text>
<text x="244.6" y="130.3">VDD</text>
<text x="188.6" y="132.3">OUT27</text>
<text x="236.7" y="134.2">GREEN</text>
<text x="118.8" y="138.2" transform="rotate(-90 118.8 138.2)">GND</text>
<text x="122.7" y="138.2" transform="rotate(-90 122.7 138.2)">GND</text>
<text x="126.5" y="138.2" transform="rotate(-90 126.5 138.2)">GND</text>
<text x="151.6" y="138.2" transform="rotate(-90 151.6 138.2)">OUT36</text>
<text x="155.5" y="138.2" transform="rotate(-90 155.5 138.2)">OUT35</text>
<text x="159.3" y="138.2" transform="rotate(-90 159.3 138.2)">OUT34</text>
<text x="163.2" y="138.2" transform="rotate(-90 163.2 138.2)">OUT33</text>
<text x="167.1" y="138.2" transform="rotate(-90 167.1 138.2)">OUT32</text>
<text x="170.9" y="138.2" transform="rotate(-90 170.9 138.2)">OUT31</text>
<text x="174.8" y="138.2" transform="rotate(-90 174.8 138.2)">OUT30</text>
<text x="178.6" y="138.2" transform="rotate(-90 178.6 138.2)">OUT29</text>
<text x="182.5" y="138.2" transform="rotate(-90 182.5 138.2)">OUT28</text>
<text x="236.7" y="147.7">BLUE</text>
<text x="236.7" y="151.6">RED</text>
<text x="236.7" y="155.4">GREEN</text>
<text x="244.6" y="151.6">VDD</text>
<text x="143.9" y="165.6" transform="rotate(-90 143.9 165.6)">GREEN</text>
<text x="147.8" y="163.1" transform="rotate(-90 147.8 163.1)">RED</text>
<text x="151.6" y="164" transform="rotate(-90 151.6 164)">BLUE</text>
<text x="163.2" y="165.6" transform="rotate(-90 163.2 165.6)">GREEN</text>
<text x="167.1" y="163.1" transform="rotate(-90 167.1 163.1)">RED</text>
<text x="170.9" y="164" transform="rotate(-90 170.9 164)">BLUE</text>
<text x="182.5" y="165.6" transform="rotate(-90 182.5 165.6)">GREEN</text>
<text x="186.4" y="163.1" transform="rotate(-90 186.4 163.1)">RED</text>
<text x="190.2" y="164" transform="rotate(-90 190.2 164)">BLUE</text>
<text x="147.8" y="171" transform="rotate(-90 147.8 171)">VDD</text>
<text x="167.1" y="171" transform="rotate(-90 167.1 171)">VDD</text>
<text x="186.4" y="171" transform="rotate(-90 186.4 171)">VDD</text>
</g>
</svg>
